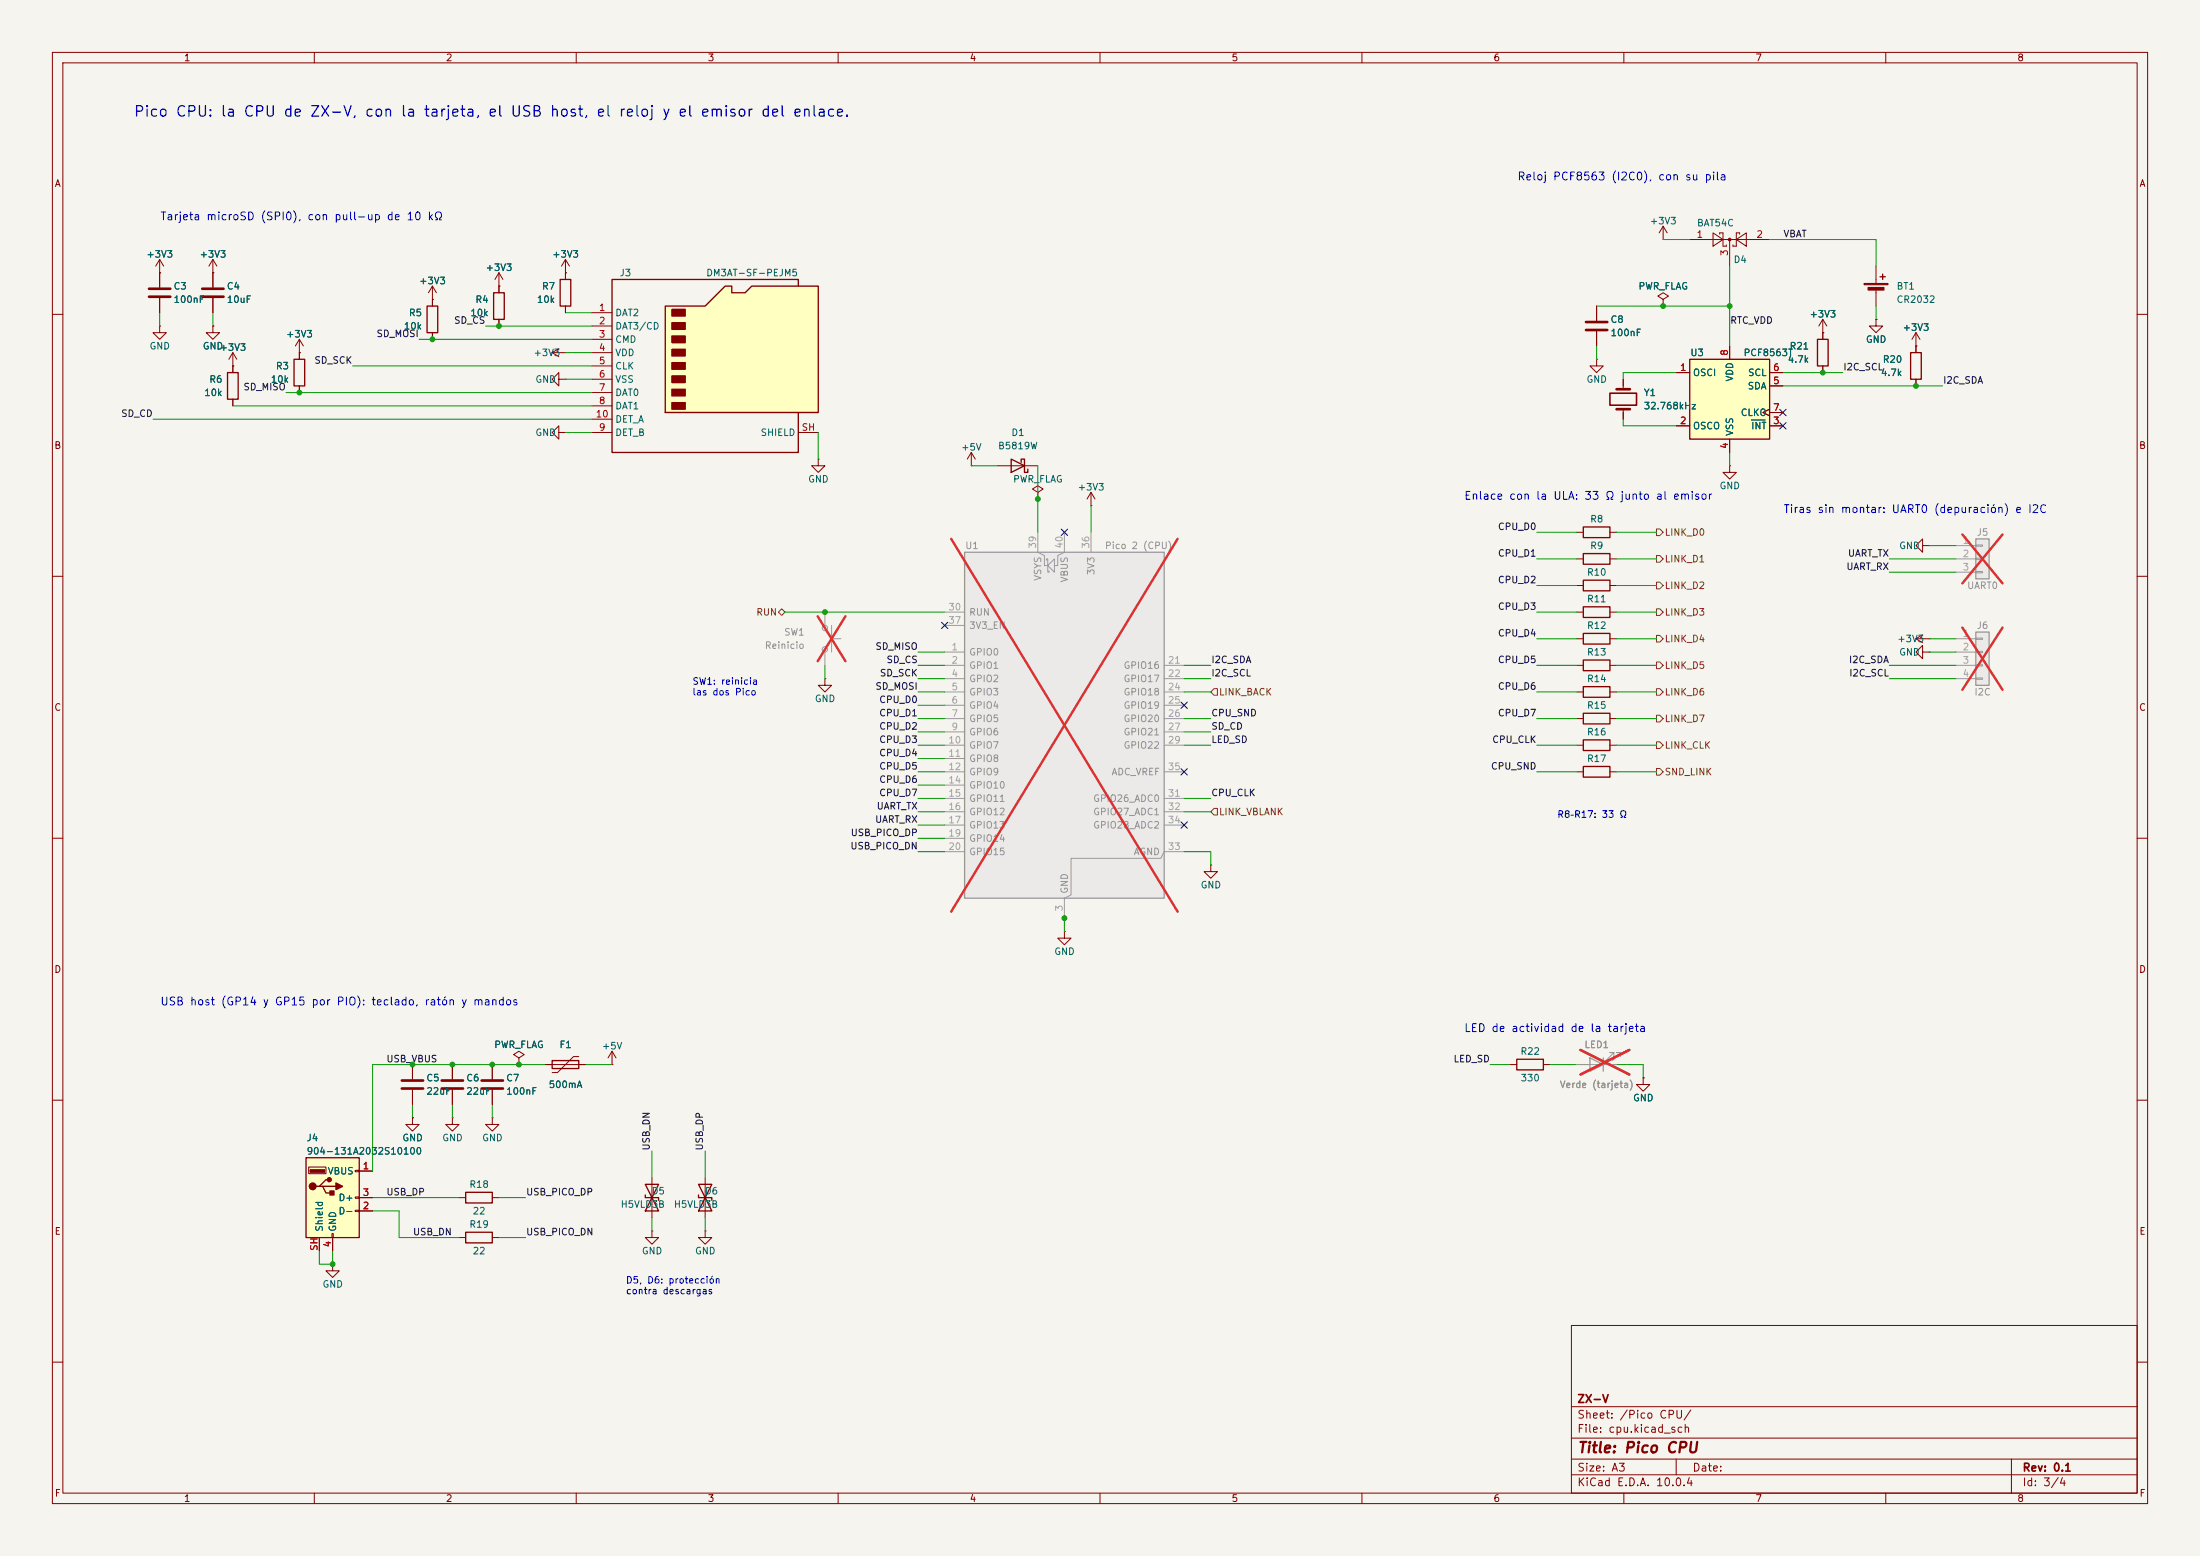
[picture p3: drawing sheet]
<svg xmlns="http://www.w3.org/2000/svg" width="420mm" height="297mm" viewBox="0 0 420 297" stroke-linecap="round" stroke-linejoin="round" font-family="sans-serif">
<path d="M0 0h420v297h-420z" fill="#f5f4ef" stroke="#f5f4ef" stroke-width=".19"/>
<g fill="none" stroke="#840000" stroke-width=".19">
<path d="M10 10h400v277h-400zM12 12h396v273h-396zM60 10v2M110 10v2M160 10v2M210 10v2M260 10v2M310 10v2M360 10v2M10 60h2M408 60h2M10 110h2"/>
<path d="M408 110h2M10 160h2M408 160h2M10 210h2M408 210h2M300 253h108v32h-108zM10 260h2M300 278.5h108M300 274.5h108M300 268.5h108M320 278.5v3M384 278.5v6.5"/>
<path d="M408 260h2M60 285v2M110 285v2M160 285v2M210 285v2M260 285v2M300 281.5h108M310 285v2M360 285v2"/>
</g>
<path d="M127 58.4h7.6l3.8-3.8h1.3v1.3h2.5l1.3-1.3h12.7v24.1h-29.2z" fill="#ffffc2"/>
<g fill="none" stroke="#840000" stroke-width=".25">
<path d="M94.2 55.9h2.1v5.1h-2.1zM127 58.4h7.6l3.8-3.8h1.3v1.3h2.5l1.3-1.3h12.7v24.1h-29.2zM152.4 54.6v-1.3h-35.6v33.1h35.6v-7.7M56.1 68.6h2.1v5.1h-2.1zM193 87.6l2.6 1.3-2.6 1.3zM194.9 88.3v-.7h.7v2.6h.6v-.7M302.3 105.7h5v2h-5zM302.3 100.6h5v2h-5zM302.3 110.7h5v2.1h-5zM302.3 115.8h5v2.1h-5zM302.3 136.1h5v2.1h-5zM302.3 131.1h5v2h-5z"/>
<path d="M302.3 120.9h5v2h-5zM302.3 126h5v2h-5zM302.3 141.2h5v2.1h-5zM105.4 202.4h5.1v1.6h-5.1zM289.6 202.2h5v2h-5zM88.9 227.6h5.1v2h-5.1zM88.9 235.2h5.1v2h-5.1z"/>
</g>
<g fill="#840000" stroke="#840000" stroke-width=".25">
<path d="M128.3 59.1h2.5v1.2h-2.5z"/>
<path d="M128.3 61.6h2.5v1.3h-2.5z"/>
<path d="M128.3 64.1h2.5v1.3h-2.5z"/>
<path d="M128.3 66.7h2.5v1.2h-2.5z"/>
<path d="M128.3 69.2h2.5v1.3h-2.5z"/>
<path d="M128.3 71.8h2.5v1.2h-2.5z"/>
<path d="M128.3 74.3h2.5v1.3h-2.5z"/>
<path d="M128.3 76.8h2.5v1.3h-2.5z"/>
</g>
<g fill="none" stroke="#840000" stroke-width=".19">
<path d="M30.5 52.1h.1M30.5 49.5l-.8 1.3M30.5 49.5l.7 1.3M30.5 49.5v5.4M30.5 56.9v2.8M82.5 57.2h.1M82.5 54.6l-.7 1.3M82.5 54.6l.8 1.3M82.5 54.6v2.6M95.2 54.6v1.3M113 59.7h3.8M57.1 67.3h.1"/>
<path d="M57.1 64.8l-.7 1.2M57.1 64.8l.8 1.2M57.1 64.8v3.8M57.1 73.7v1.2M95.2 61v1.2M113 62.2h3.8M113 64.8h3.8M113 67.3h3.8M113 69.9h3.8M113 72.4h3.8M113 74.9h3.8M113 77.5h3.8"/>
<path d="M358.1 61v1.2h1.3l-1.3 1.3-1.2-1.3h1.2M358.1 61h.1M113 82.6h3.8M113 80h3.8M152.4 82.6h3.8M156.2 87.6v1.3h1.3l-1.3 1.3-1.3-1.3h1.3M156.2 87.6h.1M185.4 88.9h.1M185.4 86.4l-.7 1.2M185.4 86.4l.8 1.2M185.4 86.4v2.5M190.5 88.9h7.6"/>
<path d="M198.1 94l1-.7-1-.6-1 .6 1 .7v1.3M198.1 95.3h.1M208.3 96.5h.1M208.3 94l-.8 1.3M208.3 94l.7 1.3M208.3 94v2.5M301 106.7h1.3M301 101.6h1.3M301 111.8h1.3M301 116.8h1.3M307.3 106.7h1.3M307.3 101.6h1.3"/>
<path d="M307.3 111.8h1.3M307.3 116.8h1.3M157.5 129.5v1.3h1.2l-1.2 1.3-1.3-1.3h1.3M157.5 129.5h.1M301 137.2h1.3M301 132.1h1.3M301 121.9h1.3M301 127h1.3M307.3 137.2h1.3M307.3 132.1h1.3M307.3 121.9h1.3M307.3 127h1.3"/>
<path d="M367 124.5v-1.3l-1.2 1.3 1.2 1.2v-1.2h1.3M368.3 124.5h.1M301 142.2h1.3M307.3 142.2h1.3M78.7 213.4v1.2h1.3l-1.3 1.3-1.2-1.3h1.2M78.7 213.4h.1M78.7 203.2v2.8M78.7 208v2.8M86.4 213.4v1.2h1.2l-1.2 1.3-1.3-1.3h1.3M86.4 213.4h.1M94 203.2v2.8M94 208v2.8"/>
<path d="M99.1 201.9l1-.6-1-.6-1.1 .6 1.1 .6v1.3M99.1 203.2h.1M104.1 203.2h7.7M110.5 201.7h-1l-3.1 3h-1M116.8 203.2h.1M116.8 200.7l-.7 1.2M116.8 200.7l.8 1.2M116.8 200.7v2.5M288.3 203.2h1.3M294.6 203.2h1.3M87.6 228.6h1.3M87.6 236.2h1.3"/>
<path d="M94 228.6h1.2M94 236.2h1.2"/>
</g>
<path d="M28.4 55.1h4.1M28.4 56.6h4.1M76.7 206.2h4.1M76.7 207.8h4.1M91.9 206.2h4.1M91.9 207.8h4.1" fill="none" stroke="#840000" stroke-width=".51"/>
<g fill="none" stroke="#9c9b98" stroke-width=".19">
<path d="M157.5 116.8v2.6M158.7 119.4v5.1M157.5 124.5v2.5M158.7 121.9h1.8"/>
<circle cx="157.5" cy="119.9" r=".51"/>
<circle cx="157.5" cy="124" r=".51"/>
</g>
<path d="M156.1 117.6l5.3 8.6M161.4 117.6l-5.3 8.6" fill="none" stroke="#e12e31" stroke-width=".46"/>
<path d="M322.6 68.6h15.2v15.2h-15.2z" fill="#ffffc2"/>
<path d="M81.5 58.4h2.1v5.1h-2.1zM106.9 53.3h2.1v5.1h-2.1zM322.6 68.6h15.2v15.2h-15.2zM347 64.8h2v5.1h-2z" fill="none" stroke="#840000" stroke-width=".25"/>
<g fill="none" stroke="#840000" stroke-width=".19">
<path d="M82.5 57.2v1.2M107.9 52.1v1.2M107.9 58.4v1.3M40.6 62.2v1.3h1.3l-1.3 1.3-1.2-1.3h1.2M40.6 62.2h.1M44.4 69.9h.1M44.4 67.3l-.7 1.3M44.4 67.3l.8 1.3M44.4 67.3v2.6M82.5 63.5v1.3M105.4 67.3l1.3 .8M105.4 67.3h2.5"/>
<path d="M106.7 72.4v-1.3l-1.3 1.3 1.3 1.3v-1.3h1.2M106.7 66.5l-1.3 .8M107.9 67.3h.1M107.9 72.4h.1M320 71.1h2.6M330.2 66v2.6M337.8 78.1l-1.3 .6 1.3 .7M337.8 71.1h2.6M337.8 73.7h2.6M337.8 78.7h2.6M348 63.5v1.3M348 69.9v1.2"/>
<path d="M106.7 82.6v-1.3l-1.3 1.3 1.3 1.2v-1.2h1.2M107.9 82.6h.1M320 81.3h2.6M330.2 88.9v1.3h1.3l-1.3 1.2-1.3-1.2h1.3M330.2 88.9h.1M330.2 83.8v2.6M337.8 81.3h2.6"/>
</g>
<path d="M334.3 80.2h2.7" fill="none" stroke="#006464" stroke-width=".19"/>
<path d="M58.4 221h10.2v15.2h-10.2z" fill="#ffffc2"/>
<path d="M358.9 52.8h1M359.4 52.3v1M43.4 71.1h2.1v5.1h-2.1zM364.7 67.3h2.1v5.1h-2.1zM58.4 221h10.2v15.2h-10.2zM61 226.4h.6l.6 1.3h1.3M61.6 226.4h2.5M62.9 225.2h-.7l-1.2 1.2h-.7" fill="none" stroke="#840000" stroke-width=".25"/>
<g fill="#840000" stroke="#840000" stroke-width=".25">
<path d="M63 227.3h.8v.8h-.8z"/>
<path d="M64.1 225.8l1.3 .6-1.3 .7z"/>
<circle cx="59.7" cy="226.4" r=".63"/>
<circle cx="62.9" cy="225.2" r=".38"/>
</g>
<g fill="#840000" stroke="#840000" stroke-width=".19">
<path d="M59.2 223.3h2.8v.5h-2.8z"/>
<path d="M355.9 54.1h4.5v.3h-4.5z"/>
<path d="M356.6 54.9h3.1v.5h-3.1z"/>
<circle cx="330.2" cy="45.7" r=".25"/>
</g>
<g fill="none" stroke="#840000" stroke-width=".19">
<path d="M40.6 52.1v2.8M40.6 56.9v2.8M95.2 54.6h.1M95.2 52.1l-.7 1.2M95.2 52.1l.8 1.2M95.2 52.1v2.5M304.8 58.4v2.8M317.5 45.7h.1M317.5 57.2l1-.7-1-.6-1 .6 1 .7v1.2M317.5 58.4h.1M317.5 43.2l-.8 1.3M317.5 43.2l.8 1.3"/>
<path d="M317.5 43.2v2.5M322.6 45.7h15.2M327 44.5l1.9 1.2-1.9 1.3zM328.3 44.7v-.2h.6v2.5h.7v-.3M330.2 45.7v5.1M331.5 45.7l1.9-1.2v2.5zM332.1 44.7v-.2h-.6v2.5h-.7v-.3M358.1 50.8v3.3M358.1 55.1v3.3M30.5 62.2v1.3h1.2l-1.2 1.3-1.3-1.3h1.3M30.5 62.2h.1M44.4 69.9v1.2"/>
<path d="M44.4 76.2v1.3M304.8 68.6v1.3h1.3l-1.3 1.2-1.3-1.2h1.3M304.8 68.6h.1M304.8 63.2v2.8M309.9 72.4v1.9M309.9 78.1v1.9M348 63.5h.1M348 61l-.8 1.2M348 61l.7 1.2M348 61v2.5M365.8 66h.1M365.8 63.5v3.8"/>
<path d="M365.8 72.4v1.3M365.8 63.5l-.8 1.3M365.8 63.5l.7 1.3M203.2 177.8v1.3h1.3l-1.3 1.2-1.3-1.2h1.3M203.2 177.8h.1M58.9 222.8h3.3v1.2h-3.3zM61 236.2v2.6M63.4 235.5h.2v.7h-.2zM63.5 236.2v2.6M67.8 223.4h.8v.2h-.8zM67.8 228.5h.8v.2h-.8zM67.8 231h.8v.3h-.8z"/>
<path d="M68.6 223.5h2.5M68.6 231.1h2.5M68.6 228.6h2.5M134.6 234.9v1.3h1.3l-1.3 1.3-1.3-1.3h1.3M134.6 234.9h.1M63.5 241.3v1.3h1.3l-1.3 1.2-1.3-1.2h1.3M63.5 241.3h.1"/>
</g>
<path d="M38.6 55.1h4.1M38.6 56.6h4.1M302.8 61.5h4M302.8 63h4M308.6 74.3h2.5M308.6 78.1h2.5" fill="none" stroke="#840000" stroke-width=".51"/>
<path d="M307.3 75.1h5.1v2.2h-5.1z" fill="none" stroke="#840000" stroke-width=".3"/>
<path d="M377.2 102.9h2.5v7.6h-2.5z" fill="#ebeae8"/>
<path d="M377.2 102.9h2.5v7.6h-2.5z" fill="none" stroke="#9c9b98" stroke-width=".25"/>
<path d="M373.4 104.1h3.8M373.4 106.7h3.8M373.4 109.2h3.8M377.2 104h1.3v.3h-1.3zM377.2 106.6h1.3v.2h-1.3zM377.2 109.1h1.3v.2h-1.3z" fill="none" stroke="#9c9b98" stroke-width=".19"/>
<path d="M374.6 102l7.7 9.3M382.3 102l-7.7 9.3" fill="none" stroke="#e12e31" stroke-width=".46"/>
<path d="M367 104.1v-1.2l-1.2 1.2 1.2 1.3v-1.3h1.3M368.3 104.1h.1" fill="none" stroke="#840000" stroke-width=".19"/>
<path d="M377.2 120.7h2.5v10.1h-2.5z" fill="#ebeae8"/>
<path d="M377.2 120.7h2.5v10.1h-2.5z" fill="none" stroke="#9c9b98" stroke-width=".25"/>
<path d="M373.4 121.9h3.8M373.4 124.5h3.8M373.4 127h3.8M373.4 129.5h3.8M377.2 121.8h1.3v.2h-1.3zM377.2 124.3h1.3v.3h-1.3zM377.2 126.9h1.3v.2h-1.3zM377.2 129.4h1.3v.3h-1.3z" fill="none" stroke="#9c9b98" stroke-width=".19"/>
<path d="M374.6 119.8l7.7 11.9M382.3 119.8l-7.7 11.9" fill="none" stroke="#e12e31" stroke-width=".46"/>
<path d="M40.6 52.1h.1M40.6 49.5l-.7 1.3M40.6 49.5l.8 1.3M40.6 49.5v2.6M107.9 52.1h.1M107.9 49.5l-.7 1.3M107.9 49.5l.8 1.3M107.9 49.5v2.6M124.5 234.9v1.3h1.2l-1.2 1.3-1.3-1.3h1.3M124.5 234.9h.1M124.5 224.8v7.6M134.6 224.8v7.6" fill="none" stroke="#840000" stroke-width=".19"/>
<path d="M123.2 226.1h2.5l-2.5 5h2.5zM123.2 228.1v.5h2.5v.5M133.3 226.1h2.6l-2.6 5h2.6zM133.3 228.1v.5h2.6v.5" fill="none" stroke="#840000" stroke-width=".25"/>
<path d="M184.1 105.4h38.1v66.1h-38.1z" fill="#ebeae8"/>
<path d="M184.1 105.4h38.1v66.1h-38.1zM303.5 201.9l2.6 1.3-2.6 1.3zM306.1 201.9v2.6" fill="none" stroke="#9c9b98" stroke-width=".25"/>
<g fill="none" stroke="#9c9b98" stroke-width=".19">
<path d="M180.3 116.8h3.8M180.3 119.4h3.8M198.1 101.6v3.8l1.3 .6v2h.6M199.8 106.9v-.2h.2v2.5h.3v-.2M201.3 106.7v2.5l-1.3-1.2zM203.2 101.6v3.8l-1.3 .6v2h-.6M208.3 101.6v3.8M180.3 124.5h3.8M180.3 127h3.8M180.3 129.5h3.8M180.3 132.1h3.8M180.3 134.6h3.8"/>
<path d="M180.3 137.2h3.8M180.3 139.7h3.8M222.2 127h3.9M222.2 129.5h3.9M222.2 132.1h3.9M222.2 134.6h3.9M222.2 137.2h3.9M222.2 139.7h3.9M180.3 142.2h3.8M180.3 144.8h3.8M180.3 147.3h3.8M180.3 149.9h3.8"/>
<path d="M180.3 152.4h3.8M180.3 154.9h3.8M180.3 157.5h3.8M222.2 142.2h3.9M222.2 147.3h3.9M222.2 152.4h3.9M222.2 154.9h3.9M222.2 157.5h3.9M180.3 160h3.8M180.3 162.6h3.8M226.1 162.6h-3.9l-.6 1.2h-17.1v7l-1.3 .7v3.8M301 203.2h7.6"/>
<path d="M308.1 201.7v-.8h-.8h.8l-1.5 1.5M309.4 201.7v-.8h-.8h.8l-1.6 1.5"/>
</g>
<path d="M181.6 102.8l43.2 71.2M224.8 102.8l-43.2 71.2M301.7 200.4l9.3 4.7M311 200.4l-9.3 4.7" fill="none" stroke="#e12e31" stroke-width=".46"/>
<g fill="none" stroke="#840000" stroke-width=".19">
<path d="M30.5 52.1h.1M30.5 52.1v2.8M30.5 56.9v2.8M40.6 52.1h.1M40.6 52.1v2.8M40.6 56.9v2.8M82.5 57.2h.1M82.5 57.2v1.2M95.2 54.6h.1M95.2 54.6v1.3M107.9 52.1h.1M107.9 52.1v1.2"/>
<path d="M107.9 58.4v1.3M304.8 58.4v2.8M317.5 58.4h.1M40.6 62.2h.1M44.4 69.9h.1M44.4 69.9v1.2M44.4 76.2v1.3M57.1 67.3h.1M57.1 67.3v1.3M57.1 73.7v1.2M82.5 63.5v1.3M95.2 61v1.2"/>
<path d="M304.8 63.2v2.8M309.9 72.4v1.3M309.9 78.7v1.3M320 71.1h2.6M330.2 66v2.6M337.8 78.1l-1.3 .6 1.3 .7M337.8 71.1h2.6M337.8 73.7h2.6M337.8 78.7h2.6M348 63.5h.1M348 63.5v1.3M348 69.9v1.2"/>
<path d="M358.1 61h.1M365.8 66h.1M365.8 66v1.3M365.8 72.4v1.3M320 81.3h2.6M330.2 83.8v2.6M337.8 81.3h2.6M365.8 121.9l1.2 .8M365.8 121.9h2.5M367 121.2l-1.2 .7M368.3 121.9h.1M301 147.3h1.3"/>
<path d="M307.3 147.3h1.3M231.1 165.1v1.3h1.3l-1.3 1.2-1.2-1.2h1.2M231.1 165.1h.1M78.7 213.4h.1M78.7 203.2v2.8M78.7 208v2.8M86.4 203.2v2.8M86.4 208v2.8M94 213.4v1.2h1.2l-1.2 1.3-1.3-1.3h1.3M94 213.4h.1M94 203.2v2.8M94 208v2.8"/>
<path d="M99.1 203.2h.1M104.1 203.2h1.3M110.5 203.2h1.3M313.7 205.7v1.3h1.3l-1.3 1.3-1.3-1.3h1.3M313.7 205.7h.1M61 236.2v2.6M63.5 236.2v2.6M68.6 223.5h2.5M68.6 231.1h2.5M68.6 228.6h2.5"/>
</g>
<path d="M84.3 206.2h4.1M84.3 207.8h4.1" fill="none" stroke="#840000" stroke-width=".51"/>
<path d="M302.3 146.3h5v2h-5z" fill="none" stroke="#840000" stroke-width=".25"/>
<g fill="none" stroke="#725600" stroke-width=".19">
<path d="M148.6 116.8l.6-.6 .7 .6-.7 .7zM316.2 101h.7l.6 .6-.6 .6h-.7zM316.2 106h.7l.6 .7-.6 .6h-.7zM316.2 116.2h.7l.6 .6-.6 .7h-.7zM316.2 111.1h.7l.6 .7-.6 .6h-.7zM231.8 131.4h.6v1.3h-.6l-.7-.6zM316.2 131.4h.7l.6 .7-.6 .6h-.7zM316.2 136.5h.7l.6 .7-.6 .6h-.7zM316.2 121.3h.7l.6 .6-.6 .7h-.7zM316.2 126.4h.7l.6 .6-.6 .6h-.7zM231.8 154.3h.6v1.3h-.6l-.7-.7zM316.2 141.6h.7l.6 .6-.6 .7h-.7z"/>
<path d="M316.2 146.7h.7l.6 .6-.6 .7h-.7z"/>
</g>
<g fill="none" stroke="#009600" stroke-width=".19">
<path d="M30.5 59.7v2.5M40.6 59.7v2.5M107.9 59.7h5.1M304.8 58.4h25.4M317.5 45.7h5.1M330.2 50.8v15.2M337.8 45.7h20.3v5.1M358.1 58.4v2.6M44.4 77.5h68.6M54.6 74.9h58.4M67.3 69.9h45.7M80 64.8h33"/>
<path d="M92.7 62.2h20.3M107.9 67.3h5.1M107.9 72.4h5.1M304.8 66v2.6M320 71.1h-10.1v1.3M340.4 71.1h11.4M340.4 73.7h30.4M29.2 80h83.8M107.9 82.6h5.1M156.2 82.6v5M185.4 88.9h5.1M198.1 88.9v12.7"/>
<path d="M208.3 96.5v5.1M309.9 80v1.3h10.1M330.2 86.4v2.5M149.9 116.8h30.4M293.4 116.8h7.6M293.4 106.7h7.6M293.4 111.8h7.6M293.4 101.6h7.6M308.6 116.8h7.6M308.6 106.7h7.6M308.6 111.8h7.6M308.6 101.6h7.6"/>
<path d="M360.7 106.7h12.7M360.7 109.2h12.7M368.3 104.1h5.1M157.5 127v2.5M175.3 127h5M175.3 129.5h5M175.3 132.1h5M175.3 134.6h5M175.3 124.5h5M175.3 137.2h5M175.3 139.7h5M226.1 127h5"/>
<path d="M226.1 129.5h5M226.1 132.1h5M226.1 137.2h5M226.1 139.7h5M293.4 121.9h7.6M293.4 127h7.6M293.4 132.1h7.6M293.4 137.2h7.6M308.6 121.9h7.6M308.6 127h7.6M308.6 132.1h7.6M308.6 137.2h7.6"/>
<path d="M360.7 127h12.7M360.7 129.5h12.7M368.3 121.9h5.1M368.3 124.5h5.1M175.3 142.2h5M175.3 152.4h5M175.3 154.9h5M175.3 157.5h5M175.3 147.3h5M175.3 149.9h5M175.3 144.8h5M226.1 142.2h5"/>
<path d="M226.1 152.4h5M226.1 154.9h5M293.4 142.2h7.6M293.4 147.3h7.6M308.6 142.2h7.6M308.6 147.3h7.6M175.3 162.6h5M175.3 160h5M203.2 175.3v2.5M226.1 162.6h5v2.5M78.7 210.8v2.6M86.4 210.8v2.6"/>
<path d="M94 210.8v2.6M104.1 203.2h-33v20.3M111.8 203.2h5M124.5 219.7v5.1M134.6 219.7v5.1M284.5 203.2h3.8M295.9 203.2h5.1M308.6 203.2h5.1v2.5M61 238.8v2.5h2.5v-2.5M71.1 228.6h16.5M71.1 231.1h5.1v5.1h11.4M95.2 228.6h5.1"/>
<path d="M95.2 236.2h5.1M124.5 232.4v2.5M134.6 232.4v2.5"/>
</g>
<g fill="none" stroke="#000084" stroke-width=".19">
<path d="M339.8 78.1l1.2 1.2M341 78.1l-1.2 1.2M339.8 80.7l1.2 1.2M341 80.7l-1.2 1.2M179.7 118.8l1.2 1.2M180.9 118.8l-1.2 1.2M202.6 101l1.2 1.2M203.8 101l-1.2 1.2M225.5 134l1.2 1.2M226.7 134l-1.2 1.2M225.5 156.9l1.2 1.2M225.5 146.7l1.2 1.2"/>
<path d="M226.7 156.9l-1.2 1.2M226.7 146.7l-1.2 1.2"/>
</g>
<path d="M334.3 80.2h2.7" fill="none" stroke="#006464" stroke-width=".19"/>
<g fill="#009600" stroke="#009600" stroke-width=".19">
<circle cx="57.1" cy="74.9" r=".46"/>
<circle cx="78.7" cy="203.2" r=".46"/>
<circle cx="94" cy="203.2" r=".46"/>
<circle cx="99.1" cy="203.2" r=".46"/>
<circle cx="86.4" cy="203.2" r=".46"/>
<circle cx="95.2" cy="62.2" r=".46"/>
<circle cx="82.5" cy="64.8" r=".46"/>
<circle cx="157.5" cy="116.8" r=".46"/>
<circle cx="203.2" cy="175.3" r=".46"/>
<circle cx="198.1" cy="95.3" r=".46"/>
<circle cx="63.5" cy="241.3" r=".46"/>
<circle cx="330.2" cy="58.4" r=".46"/>
<circle cx="348" cy="71.1" r=".46"/>
<circle cx="365.8" cy="73.7" r=".46"/>
<circle cx="317.5" cy="58.4" r=".46"/>
</g>
<text font-size="2" fill="#0000c2" x="25.4" y="22.8">Pico CPU: la CPU de ZX-V, con la tarjeta, el USB host, el reloj y el emisor del enlace.</text>
<text font-size="2" fill="#840000" x="301" y="277.8">Title: Pico CPU</text>
<g font-size="1.5" fill="#0000c2">
<text x="289.6" y="34.8">Reloj PCF8563 (I2C0), con su pila</text>
<text x="30.5" y="42.4">Tarjeta microSD (SPI0), con pull-up de 10 kΩ</text>
<text x="279.4" y="95.8">Enlace con la ULA: 33 Ω junto al emisor</text>
<text x="340.4" y="98.3">Tiras sin montar: UART0 (depuración) e I2C</text>
<text x="30.5" y="192.3">USB host (GP14 y GP15 por PIO): teclado, ratón y mandos</text>
<text x="279.4" y="197.4">LED de actividad de la tarjeta</text>
</g>
<g font-size="1.5" fill="#840000">
<text x="301" y="268.1">ZX-V</text>
<text x="301" y="273.8">File: cpu.kicad_sch</text>
<text x="301" y="271.1">Sheet: /Pico CPU/</text>
<text x="301" y="281.2">Size: A3</text>
<text x="323" y="281.2">Date:</text>
<text x="386" y="281.2">Rev: 0.1</text>
<text x="301" y="284">KiCad E.D.A. 10.0.4</text>
<text x="386" y="284">Id: 3/4</text>
</g>
<g font-size="1.3" fill="#840000">
<text x="35" y="12">1</text>
<text x="85" y="12">2</text>
<text x="135" y="12">3</text>
<text x="185" y="12">4</text>
<text x="235" y="12">5</text>
<text x="285" y="12">6</text>
<text x="335" y="12">7</text>
<text x="385" y="12">8</text>
<text x="10.3" y="36">A</text>
<text x="408.3" y="36">A</text>
<text x="10.3" y="86">B</text>
<text x="408.2" y="86">B</text>
<text x="10.3" y="136">C</text>
<text x="408.2" y="136">C</text>
<text x="10.3" y="186">D</text>
<text x="408.2" y="186">D</text>
<text x="10.3" y="236">E</text>
<text x="408.3" y="236">E</text>
<text x="10.3" y="286">F</text>
<text x="35" y="287">1</text>
<text x="85" y="287">2</text>
<text x="135" y="287">3</text>
<text x="185" y="287">4</text>
<text x="235" y="287">5</text>
<text x="285" y="287">6</text>
<text x="335" y="287">7</text>
<text x="385" y="287">8</text>
<text x="408.3" y="286">F</text>
</g>
<g font-size="1.3" fill="#006464">
<text x="314.9" y="43.1">+3V3</text>
<text x="323.9" y="43.5">BAT54C</text>
<text x="27.8" y="49.5">+3V3</text>
<text x="38" y="49.5">+3V3</text>
<text x="92.6" y="52">+3V3</text>
<text x="105.3" y="49.5">+3V3</text>
<text x="118.2" y="53">J3</text>
<text x="134.7" y="53">DM3AT-SF-PEJM5</text>
<text x="330.8" y="50.5">D4</text>
<text x="33" y="55.6">C3</text>
<text x="33" y="58.1">100nF</text>
<text x="43.2" y="55.6">C4</text>
<text x="43.2" y="58.1">10uF</text>
<text x="79.9" y="54.6">+3V3</text>
<text x="90.7" y="58.1">R4</text>
<text x="102.4" y="58.1">10k</text>
<text x="103.4" y="55.6">R7</text>
<text x="312.7" y="55.6">PWR_FLAG</text>
<text x="362" y="55.6">BT1</text>
<text x="362" y="58.1">CR2032</text>
<text x="54.5" y="64.7">+3V3</text>
<text x="77" y="63.2">10k</text>
<text x="78" y="60.7">R5</text>
<text x="89.7" y="60.7">10k</text>
<text x="117.3" y="60.7">DAT2</text>
<text x="117.3" y="63.2">DAT3/CD</text>
<text x="117.3" y="65.7">CMD</text>
<text x="307.3" y="61.9">C8</text>
<text x="307.3" y="64.5">100nF</text>
<text x="345.3" y="60.9">+3V3</text>
<text x="356.1" y="65.7">GND</text>
<text x="363.1" y="63.5">+3V3</text>
<text x="28.4" y="67">GND</text>
<text x="38.6" y="67">GND</text>
<text x="41.8" y="67.3">+3V3</text>
<text x="52.6" y="70.8">R3</text>
<text x="101.8" y="68.3">+3V3</text>
<text x="117.3" y="68.3">VDD</text>
<text x="117.3" y="70.8">CLK</text>
<text x="322.6" y="68.3">U3</text>
<text x="332.7" y="68.3">PCF8563T</text>
<text x="341.2" y="69.6">4.7k</text>
<text x="341.5" y="67">R21</text>
<text x="359.3" y="69.6">R20</text>
<text x="38.9" y="75.9">10k</text>
<text x="39.9" y="73.4">R6</text>
<text x="51.6" y="73.4">10k</text>
<text x="102.1" y="73.4">GND</text>
<text x="117.3" y="73.4">VSS</text>
<text x="117.3" y="75.9">DAT0</text>
<text x="302.8" y="73.4">GND</text>
<text x="313.7" y="75.9">Y1</text>
<text x="323.1" y="72.1">OSCI</text>
<text x="331.2" y="72.9" transform="rotate(-90 331.2 72.9)">VDD</text>
<text x="333.5" y="74.6">SDA</text>
<text x="333.6" y="72.1">SCL</text>
<text x="359" y="72.1">4.7k</text>
<text x="102.1" y="83.5">GND</text>
<text x="117.3" y="78.4">DAT1</text>
<text x="117.3" y="83.5">DET_B</text>
<text x="117.3" y="81">DET_A</text>
<text x="145.1" y="83.5">SHIELD</text>
<text x="193" y="83.5">D1</text>
<text x="313.7" y="78.4">32.768kHz</text>
<text x="323.1" y="82.3">OSCO</text>
<text x="331.2" y="83.3" transform="rotate(-90 331.2 83.3)">VSS</text>
<text x="332.2" y="79.7">CLKO</text>
<text x="334.2" y="82.3">INT</text>
<text x="183.4" y="86.3">+5V</text>
<text x="190.4" y="86.1">B5819W</text>
<text x="154.2" y="92.4">GND</text>
<text x="193.3" y="92.4">PWR_FLAG</text>
<text x="205.6" y="93.9">+3V3</text>
<text x="328.2" y="93.7">GND</text>
<text x="303.5" y="100">R8</text>
<text x="303.5" y="105.1">R9</text>
<text x="362.5" y="105.1">GND</text>
<text x="302.9" y="110.2">R10</text>
<text x="302.9" y="115.3">R11</text>
<text x="302.9" y="120.4">R12</text>
<text x="302.9" y="125.4">R13</text>
<text x="362.1" y="122.9">+3V3</text>
<text x="362.5" y="125.4">GND</text>
<text x="302.9" y="130.5">R14</text>
<text x="155.4" y="134.3">GND</text>
<text x="302.9" y="135.6">R15</text>
<text x="302.9" y="140.7">R16</text>
<text x="302.9" y="145.8">R17</text>
<text x="229.1" y="169.9">GND</text>
<text x="201.2" y="182.6">GND</text>
<text x="94.2" y="200.4">PWR_FLAG</text>
<text x="106.7" y="200.4">F1</text>
<text x="114.8" y="200.6">+5V</text>
<text x="290.2" y="201.6">R22</text>
<text x="81.3" y="206.7">C5</text>
<text x="81.3" y="209.3">22uF</text>
<text x="88.9" y="206.7">C6</text>
<text x="88.9" y="209.3">22uF</text>
<text x="96.5" y="206.7">C7</text>
<text x="96.5" y="209.3">100nF</text>
<text x="104.6" y="208">500mA</text>
<text x="290.2" y="206.7">330</text>
<text x="311.7" y="210.5">GND</text>
<text x="58.4" y="218.1">J4</text>
<text x="58.4" y="220.7">904-131A2032S10100</text>
<text x="76.7" y="218.1">GND</text>
<text x="84.3" y="218.1">GND</text>
<text x="91.9" y="218.1">GND</text>
<text x="62.5" y="224.5">VBUS</text>
<text x="89.5" y="227">R18</text>
<text x="64.5" y="232.1">D-</text>
<text x="64.5" y="229.6">D+</text>
<text x="90.1" y="232.1">22</text>
<text x="118.4" y="230.8">H5VLD3B</text>
<text x="124.3" y="228.3">D5</text>
<text x="128.5" y="230.8">H5VLD3B</text>
<text x="134.5" y="228.3">D6</text>
<text x="61.9" y="235.2" transform="rotate(-90 61.9 235.2)">Shield</text>
<text x="64.5" y="235.2" transform="rotate(-90 64.5 235.2)">GND</text>
<text x="89.5" y="234.7">R19</text>
<text x="90.1" y="239.7">22</text>
<text x="122.4" y="239.7">GND</text>
<text x="132.6" y="239.7">GND</text>
<text x="61.5" y="246.1">GND</text>
</g>
<g font-size="1.3" fill="#a90000">
<text x="323.8" y="45.7">1</text>
<text x="335.2" y="45.7">2</text>
<text x="330.2" y="49" transform="rotate(-90 330.2 49)">3</text>
<text x="114.2" y="59.7">1</text>
<text x="114.2" y="62.2">2</text>
<text x="114.2" y="64.7">3</text>
<text x="114.2" y="67.3">4</text>
<text x="114.2" y="69.8">5</text>
<text x="320.6" y="71.1">1</text>
<text x="330.2" y="68" transform="rotate(-90 330.2 68)">8</text>
<text x="338.4" y="71.1">6</text>
<text x="114.2" y="72.4">6</text>
<text x="114.2" y="74.9">7</text>
<text x="114.2" y="77.4">8</text>
<text x="338.4" y="73.6">5</text>
<text x="113.6" y="80">10</text>
<text x="114.2" y="82.5">9</text>
<text x="152.9" y="82.5">SH</text>
<text x="320.6" y="81.3">2</text>
<text x="338.4" y="81.3">3</text>
<text x="338.4" y="78.7">7</text>
<text x="330.2" y="85.8" transform="rotate(-90 330.2 85.8)">4</text>
<text x="69.1" y="223.5">1</text>
<text x="69.1" y="231.1">2</text>
<text x="69.1" y="228.6">3</text>
<text x="60.9" y="238.9" transform="rotate(-90 60.9 238.9)">SH</text>
<text x="63.5" y="238.2" transform="rotate(-90 63.5 238.2)">4</text>
</g>
<g font-size="1.3" fill="#0f0f0f">
<text x="340.4" y="45.6">VBAT</text>
<text x="71.8" y="64.6">SD_MOSI</text>
<text x="86.6" y="62.1">SD_CS</text>
<text x="330.2" y="62.1">RTC_VDD</text>
<text x="59.9" y="69.7">SD_SCK</text>
<text x="351.8" y="71">I2C_SCL</text>
<text x="46.4" y="74.8">SD_MISO</text>
<text x="370.8" y="73.5">I2C_SDA</text>
<text x="23" y="79.9">SD_CD</text>
<text x="285.8" y="101.5">CPU_D0</text>
<text x="285.8" y="106.6">CPU_D1</text>
<text x="352.7" y="106.6">UART_TX</text>
<text x="285.8" y="111.6">CPU_D2</text>
<text x="352.4" y="109.1">UART_RX</text>
<text x="285.8" y="116.7">CPU_D3</text>
<text x="167" y="124.3">SD_MISO</text>
<text x="285.8" y="121.8">CPU_D4</text>
<text x="167" y="132">SD_MOSI</text>
<text x="167.9" y="129.4">SD_SCK</text>
<text x="169.1" y="126.9">SD_CS</text>
<text x="231.1" y="126.9">I2C_SDA</text>
<text x="231.1" y="129.4">I2C_SCL</text>
<text x="285.8" y="126.9">CPU_D5</text>
<text x="285.8" y="132">CPU_D6</text>
<text x="352.9" y="126.9">I2C_SDA</text>
<text x="352.9" y="129.4">I2C_SCL</text>
<text x="167.7" y="134.5">CPU_D0</text>
<text x="167.7" y="137">CPU_D1</text>
<text x="231.1" y="137">CPU_SND</text>
<text x="285.8" y="137">CPU_D7</text>
<text x="167.7" y="139.6">CPU_D2</text>
<text x="167.7" y="142.1">CPU_D3</text>
<text x="231.1" y="139.6">SD_CD</text>
<text x="231.1" y="142.1">LED_SD</text>
<text x="284.8" y="142.1">CPU_CLK</text>
<text x="167.7" y="144.7">CPU_D4</text>
<text x="167.7" y="147.2">CPU_D5</text>
<text x="167.7" y="149.7">CPU_D6</text>
<text x="284.5" y="147.2">CPU_SND</text>
<text x="167.3" y="154.8">UART_TX</text>
<text x="167.7" y="152.3">CPU_D7</text>
<text x="231.1" y="152.3">CPU_CLK</text>
<text x="162.3" y="159.9">USB_PICO_DP</text>
<text x="167" y="157.4">UART_RX</text>
<text x="162.2" y="162.4">USB_PICO_DN</text>
<text x="73.7" y="203.1">USB_VBUS</text>
<text x="277.4" y="203.1">LED_SD</text>
<text x="124.3" y="219.7" transform="rotate(-90 124.3 219.7)">USB_DN</text>
<text x="134.5" y="219.7" transform="rotate(-90 134.5 219.7)">USB_DP</text>
<text x="73.7" y="228.5">USB_DP</text>
<text x="100.3" y="228.5">USB_PICO_DP</text>
<text x="78.7" y="236.1">USB_DN</text>
<text x="100.3" y="236.1">USB_PICO_DN</text>
</g>
<g font-size="1.3" fill="#939391">
<text x="184.2" y="105.1">U1</text>
<text x="210.8" y="105.1">Pico 2 (CPU)</text>
<text x="377.3" y="102.6">J5</text>
<text x="199.1" y="111" transform="rotate(-90 199.1 111)">VSYS</text>
<text x="204.2" y="111.3" transform="rotate(-90 204.2 111.3)">VBUS</text>
<text x="209.3" y="109.9" transform="rotate(-90 209.3 109.9)">3V3</text>
<text x="375.4" y="112.7">UART0</text>
<text x="184.9" y="117.8">RUN</text>
<text x="145.9" y="124.2">Reinicio</text>
<text x="149.6" y="121.6">SW1</text>
<text x="184.9" y="125.4">GPIO0</text>
<text x="184.9" y="120.4">3V3_EN</text>
<text x="377.3" y="120.4">J6</text>
<text x="184.9" y="128">GPIO1</text>
<text x="184.9" y="130.5">GPIO2</text>
<text x="214.4" y="128">GPIO16</text>
<text x="214.4" y="130.5">GPIO17</text>
<text x="184.9" y="133.1">GPIO3</text>
<text x="184.9" y="135.6">GPIO4</text>
<text x="214.4" y="133.1">GPIO18</text>
<text x="214.4" y="135.6">GPIO19</text>
<text x="376.8" y="133.1">I2C</text>
<text x="184.9" y="138.1">GPIO5</text>
<text x="184.9" y="140.7">GPIO6</text>
<text x="184.9" y="143.2">GPIO7</text>
<text x="214.4" y="138.1">GPIO20</text>
<text x="214.4" y="140.7">GPIO21</text>
<text x="214.4" y="143.2">GPIO22</text>
<text x="184.9" y="145.8">GPIO8</text>
<text x="184.9" y="148.3">GPIO9</text>
<text x="212.1" y="148.3">ADC_VREF</text>
<text x="184.9" y="150.8">GPIO10</text>
<text x="184.9" y="153.4">GPIO11</text>
<text x="184.9" y="155.9">GPIO12</text>
<text x="208.6" y="153.4">GPIO26_ADC0</text>
<text x="208.6" y="155.9">GPIO27_ADC1</text>
<text x="184.9" y="158.5">GPIO13</text>
<text x="184.9" y="161">GPIO14</text>
<text x="208.6" y="158.5">GPIO28_ADC2</text>
<text x="184.9" y="163.5">GPIO15</text>
<text x="216.3" y="163.5">AGND</text>
<text x="204.2" y="170.7" transform="rotate(-90 204.2 170.7)">GND</text>
<text x="302.4" y="200.4">LED1</text>
<text x="297.7" y="208">Verde (tarjeta)</text>
</g>
<g font-size="1.3" fill="#a5a4a2">
<text x="198.1" y="104.8" transform="rotate(-90 198.1 104.8)">39</text>
<text x="203.2" y="104.8" transform="rotate(-90 203.2 104.8)">40</text>
<text x="208.3" y="104.8" transform="rotate(-90 208.3 104.8)">36</text>
<text x="374.6" y="104.1">1</text>
<text x="374.6" y="106.7">2</text>
<text x="374.6" y="109.2">3</text>
<text x="180.9" y="116.8">30</text>
<text x="180.9" y="119.4">37</text>
<text x="181.5" y="124.4">1</text>
<text x="374.6" y="121.9">1</text>
<text x="374.6" y="124.4">2</text>
<text x="181.5" y="127">2</text>
<text x="181.5" y="129.5">4</text>
<text x="222.8" y="127">21</text>
<text x="222.8" y="129.5">22</text>
<text x="374.6" y="127">3</text>
<text x="374.6" y="129.5">4</text>
<text x="181.5" y="132.1">5</text>
<text x="181.5" y="134.6">6</text>
<text x="181.5" y="137.1">7</text>
<text x="222.8" y="132.1">24</text>
<text x="222.8" y="134.6">25</text>
<text x="222.8" y="137.1">26</text>
<text x="180.9" y="142.2">10</text>
<text x="181.5" y="139.7">9</text>
<text x="222.8" y="139.7">27</text>
<text x="222.8" y="142.2">29</text>
<text x="180.9" y="144.8">11</text>
<text x="180.9" y="147.3">12</text>
<text x="180.9" y="149.8">14</text>
<text x="222.8" y="147.3">35</text>
<text x="180.9" y="152.4">15</text>
<text x="180.9" y="154.9">16</text>
<text x="222.8" y="152.4">31</text>
<text x="222.8" y="154.9">32</text>
<text x="180.9" y="157.5">17</text>
<text x="180.9" y="160">19</text>
<text x="222.8" y="157.5">34</text>
<text x="180.9" y="162.5">20</text>
<text x="222.8" y="162.5">33</text>
<text x="203.2" y="174.1" transform="rotate(-90 203.2 174.1)">3</text>
</g>
<g font-size="1.3" fill="#725600">
<text x="317.7" y="102.6">LINK_D0</text>
<text x="317.7" y="107.7">LINK_D1</text>
<text x="317.7" y="112.7">LINK_D2</text>
<text x="144.3" y="117.8">RUN</text>
<text x="317.7" y="117.8">LINK_D3</text>
<text x="317.7" y="122.9">LINK_D4</text>
<text x="317.7" y="128">LINK_D5</text>
<text x="232.6" y="133.1">LINK_BACK</text>
<text x="317.7" y="133.1">LINK_D6</text>
<text x="317.7" y="138.1">LINK_D7</text>
<text x="317.7" y="143.2">LINK_CLK</text>
<text x="317.7" y="148.3">SND_LINK</text>
<text x="232.6" y="155.9">LINK_VBLANK</text>
</g>
<g font-size="1.3" fill="#0000c2">
<text x="132.1" y="131">SW1: reinicia</text>
<text x="132.1" y="133">las dos Pico</text>
<text x="297.2" y="156.4">R8–R17: 33 Ω</text>
<text x="119.4" y="245.3">D5, D6: protección</text>
<text x="119.4" y="247.3">contra descargas</text>
</g>
</svg>
